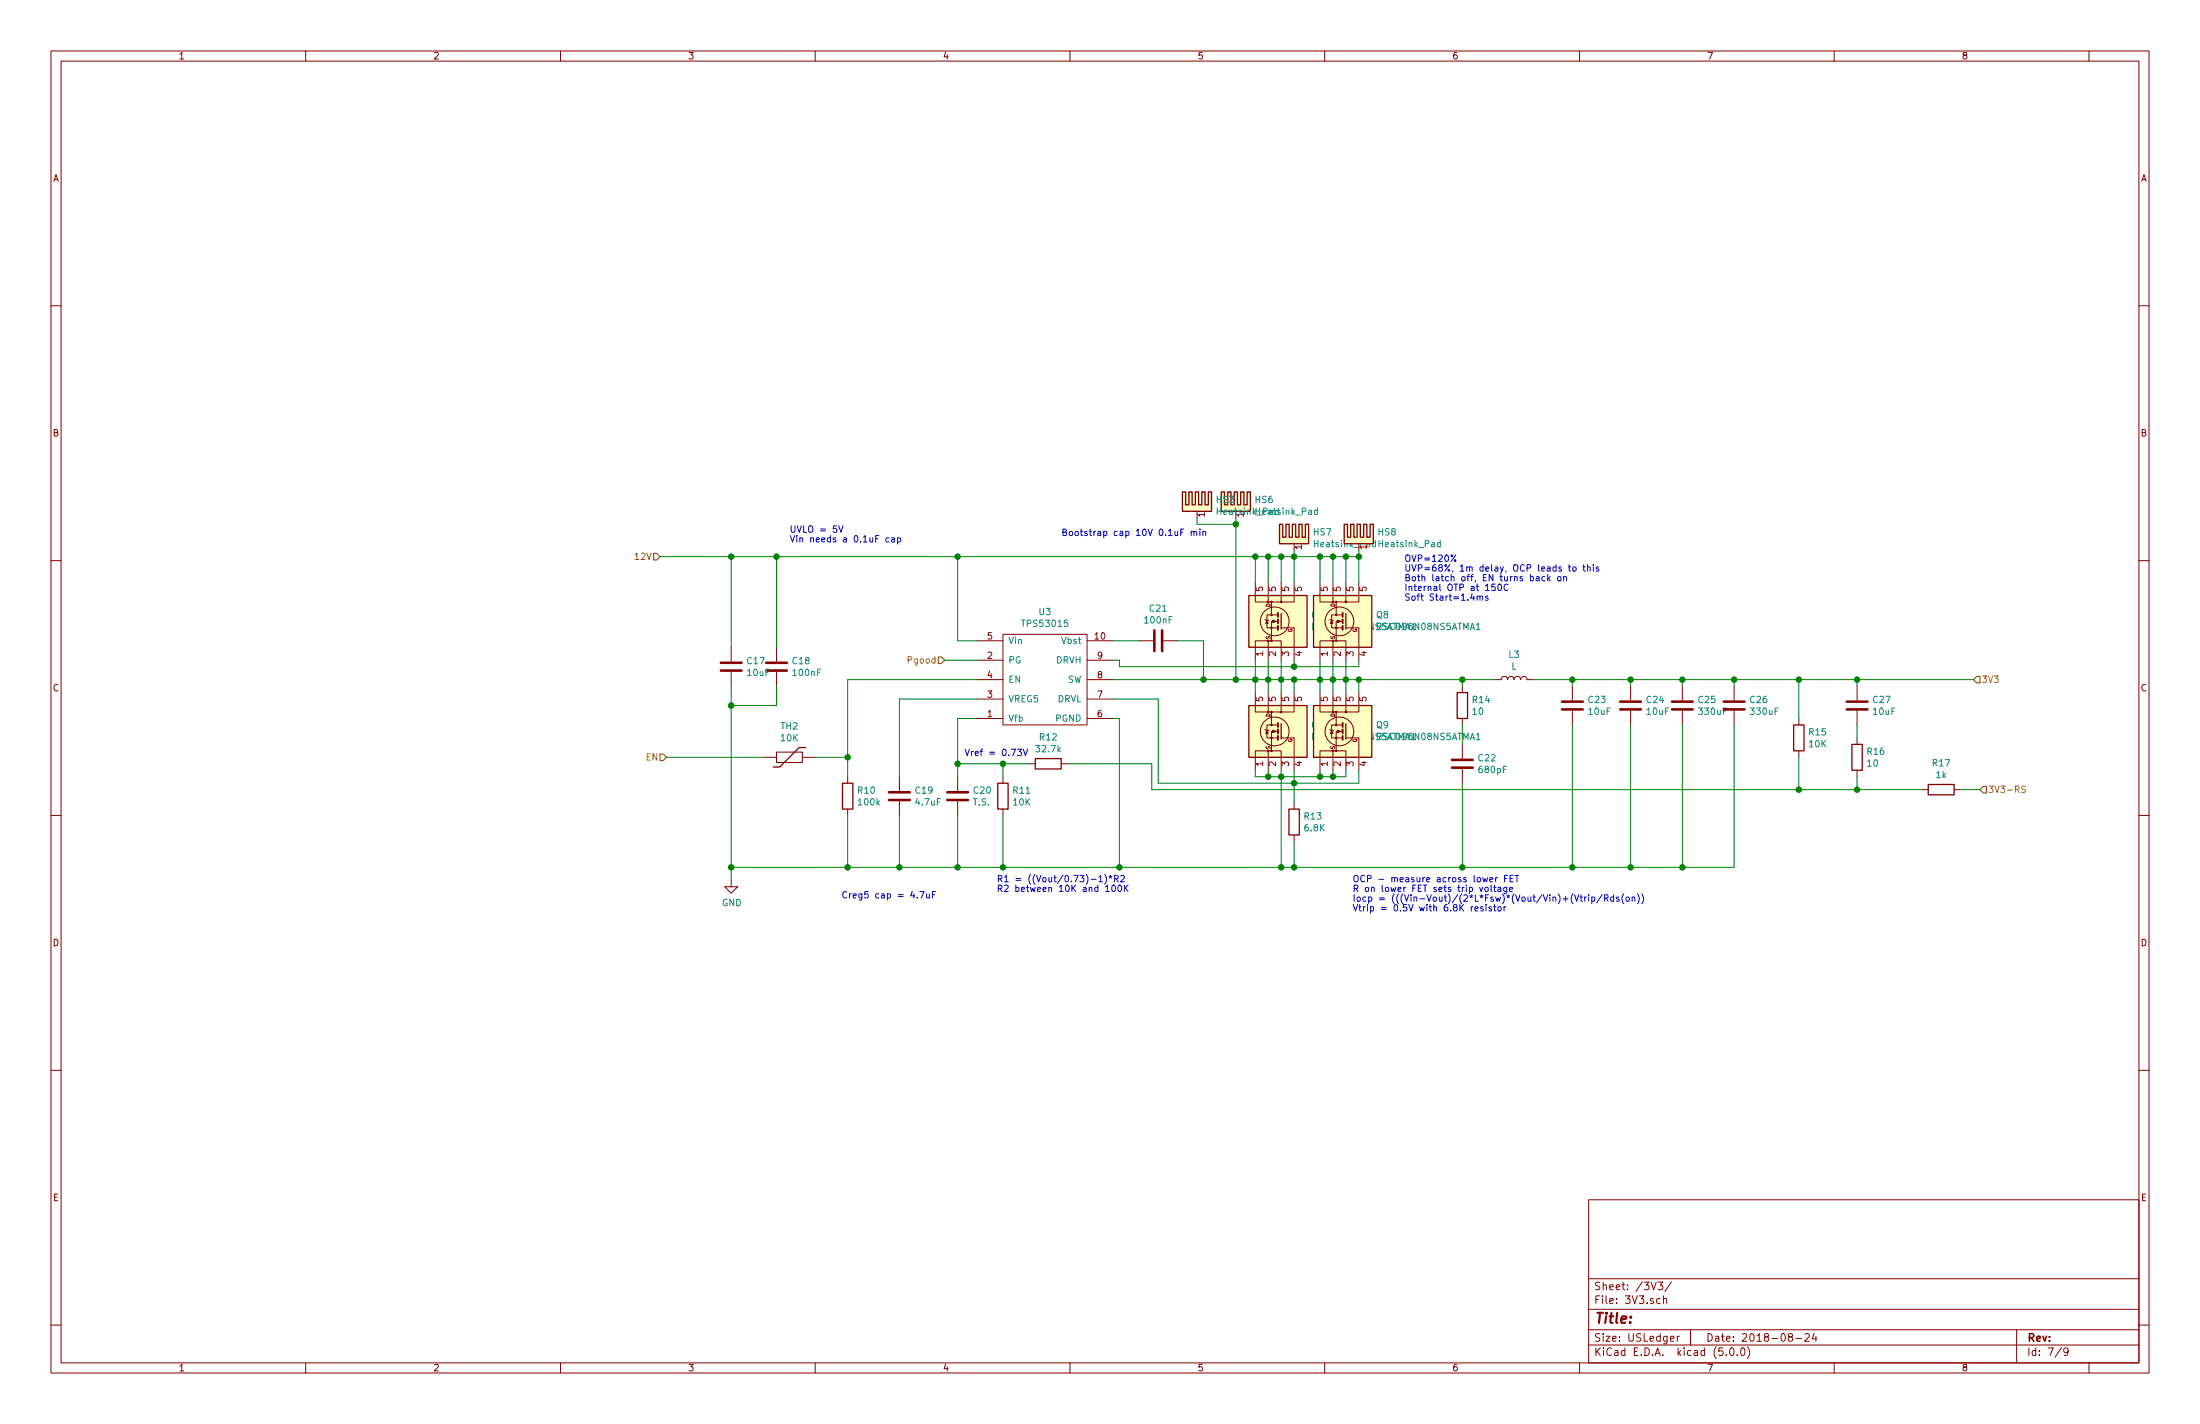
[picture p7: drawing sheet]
<svg xmlns="http://www.w3.org/2000/svg" width="432mm" height="279mm" viewBox="0 0 432 279" stroke-linecap="round" stroke-linejoin="round" font-family="sans-serif">
<g fill="none" stroke="#840000" stroke-width=".2">
<path d="M10 10h411.8v259.4h-411.8zM12 12h407.8v255.4h-407.8zM60 10v2M110 10v2M160 10v2M210 10v2M260 10v2M310 10v2M360 10v2M410 10v2M10 60h2M419.8 60h2"/>
<path d="M10 110h2M246.4 114.3v3.8h7.6v-3.8M248.9 114.3v3.8M249.6 118.1v2.6M251.5 114.3v3.8M259.1 114.3v3.8h7.6v-3.8M261.6 114.3v3.8M262.3 118.1v2.6M264.2 114.3v3.8M419.8 110h2M143.5 127v2.8M143.5 131.8v2.8"/>
<path d="M152.4 127v2.8M152.4 131.8v2.8M191.8 125.7h5M191.8 129.5h5M191.8 137.2h5M191.8 133.4h5M196.8 124.5h16.6v17.7h-16.6zM213.4 125.7h5M213.4 129.5h5M213.4 137.2h5M213.4 133.4h5M223.5 125.7h2.8"/>
<path d="M228.3 125.7h2.8M246.4 129.5v-3.8h5.1v3.8M246.4 135.9v3.8h7.6v-3.8M248.3 121.5l.7 .3M248.9 125.7v3.8M248.9 135.9v3.8M249.6 139.7v2.5M250.8 120.7h-2.1v2.5h2.1M250.8 121.9h-1.2v3.8M251.5 123.2h2.5v6.3M251.5 135.9v3.8M259.1 135.9v3.8h7.6v-3.8"/>
<path d="M259.1 129.5v-3.8h5.1v3.8M261 121.5l.7 .3M261.6 125.7v3.8M261.6 135.9v3.8M262.3 123.2v2.5M262.3 139.7v2.5M263.5 120.7h-2.1v2.5h2.1M264.2 135.9v3.8M266.7 123.2v6.3M287 134.6v1.3M293.4 133.4l1.2-.1a.64 .64 0 0 1 .7-.6 .64 .64 0 0 1 .6 .7v-.1a.64 .64 0 0 1 .7-.6 .64 .64 0 0 1 .6 .7v-.1a.64 .64 0 0 1 .6-.6 .64 .64 0 0 1 .6 .7v-.1a.64 .64 0 0 1 .7-.6 .64 .64 0 0 1 .6 .7h1.3M308.6 134.6v2.8"/>
<path d="M308.6 139.4v2.8M320 134.6v2.8M320 139.4v2.8M330.2 134.6v2.8M330.2 139.4v2.8M340.4 134.6v2.8M340.4 139.4v2.8M364.5 134.6v2.8M364.5 139.4v2.8M10 160h2M149.9 148.6h2.5M152.4 147.6h5.1v2h-5.1z"/>
<path d="M157.5 148.6h2.5M166.4 152.4v1.3M166.4 158.8v1.2M176.5 152.4v2.8M176.5 157.2v2.8M188 152.4v2.8M188 157.2v2.8M191.8 141h5M196.8 152.4v1.3M196.8 158.8v1.2M201.9 149.9h1.3M208.3 149.9h1.2"/>
<path d="M213.4 141h5M246.4 151.1v-3.8h5.1v3.8M248.3 143.1l.7 .3M248.9 147.3v3.8M250.8 142.2h-2.1v2.6h2.1M250.8 143.5h-1.2v3.8M251.5 144.8h2.5v6.3M254 157.5v1.3M259.1 151.1v-3.8h5.1v3.8M261 143.1l.7 .3M261.6 147.3v3.8M262.3 144.8v2.5"/>
<path d="M263.5 142.2h-2.1v2.6h2.1M266.7 144.8v6.3M287 141v1.2M287 146.1v2.7M287 150.9v2.8M353.1 141v1.2M353.1 147.3v1.3M364.5 144.8v1.3M364.5 151.1v1.3M377.2 154.9h1.3M383.5 154.9h1.3M419.8 160h2"/>
<path d="M143.5 172.7v1.3h1.3l-1.3 1.3-1.3-1.3h1.3M254 163.8v1.3M10 210h2M419.8 210h2M311.8 235.4h108v32h-108zM10 260h2M311.8 256.9h108M311.8 250.9h108M324.1 251.6l.5 1.5 .5-1.5M325.4 251.6h1l-.5 .5 .4 .2v.6l-.2 .2-.7-.2M325.9 254.8h-.5l-.3 .2 .2 .7h.6M326.5 254.9l.2-.1h.4v1"/>
<path d="M326.5 254.3v1.5M328.1 251.5l-1.3 1.9M419.8 260h2M60 267.4v2M110 267.4v2M160 267.4v2M210 267.4v2M260 267.4v2M310 267.4v2M311.8 263.9h108M311.8 260.9h108M327.9 262.7l.7-.2-.1-.2-.4-.1-.2 .2v.7h.6"/>
<path d="M329.2 262.2v1M329.6 262.2l-.4 .3M331.8 260.9v3M338.8 265.8v.2M339.6 264.6l.3-.1a.86 .86 0 0 1 .1 1.5 .79 .79 0 0 1-.4-1.4zM341 265.8v.2M341.8 264.6l.3-.1a.94 .94 0 0 1 0 1.5 .82 .82 0 0 1-.3-1.4zM343 264.3a1.71 1.71 0 0 1 0 2.2M351.3 262.3l-.3-.3 .1-.2 .2-.1h.4l.1 .3-.1 .3h-.4l-.3 .3 .1 .4 .2 .2h.3l.2-.3v-.3l-.2-.3M352.5 262.6h1.1M354.3 261.8l.5-.1 .3 .1v.3l-.9 1.1h.9M356.1 261.6l-.4 1.1h.9"/>
<path d="M356.4 262.2v1M360 267.4v2M395.8 260.9v6.5M404.6 264.4l-1.2 1.9M405.9 265.1l-.3 .3-.4-.1-.1-.2 .1-.6h.4l.2 .1a1.19 1.19 0 0 1-.2 1.3l-.4 .1M410 267.4v2"/>
<circle cx="250.2" cy="121.9" r="2.82"/>
<circle cx="262.9" cy="121.9" r="2.82"/>
<circle cx="250.2" cy="143.5" r="2.82"/>
<circle cx="262.9" cy="143.5" r="2.82"/>
</g>
<g fill="#ffffc2" stroke="#ffffc2" stroke-width=".2">
<path d="M245.1 116.8h11.4v10.2h-11.4z"/>
<path d="M245.1 138.4h11.4v10.2h-11.4z"/>
<path d="M251.1 102.9h.7v2.5h.6v-2.5h.6v2.5h.7l-.7 1.3h-1.9z"/>
<path d="M253.7 102.9h.6v2.5h.6v-2.5h.7v2.5h.6v-2.5h.6v3.8h-3.8l.7-1.3z"/>
<path d="M239.7 96.5h.6v2.6h.7v-2.6h.6v2.6h.6l-.6 1.2h-1.9z"/>
<path d="M242.2 96.5h.7v2.6h.6v-2.6h.6v2.6h.7v-2.6h.6v3.8h-3.8l.6-1.2z"/>
<path d="M257.8 138.4h11.4v10.2h-11.4z"/>
<path d="M257.8 116.8h11.4v10.2h-11.4z"/>
<path d="M263.8 102.9h.7v2.5h.6v-2.5h.6v2.5h.7l-.7 1.3h-1.9z"/>
<path d="M266.4 102.9h.6v2.5h.6v-2.5h.7v2.5h.6v-2.5h.6v3.8h-3.8l.7-1.3z"/>
<path d="M232.1 96.5h.6v2.6h.6v-2.6h.7v2.6h.6l-.6 1.2h-1.9z"/>
<path d="M234.6 96.5h.7v2.6h.6v-2.6h.6v2.6h.7v-2.6h.6v3.8h-3.8l.6-1.2z"/>
</g>
<g fill="none" stroke="#840000" stroke-width=".25">
<path d="M232.1 96.5h.6v2.6h.6v-2.6h.7v2.6h.6v-2.6h.7v2.6h.6v-2.6h.6v2.6h.7v-2.6h.6v3.8h-5.7zM239.7 96.5h.6v2.6h.7v-2.6h.6v2.6h.6v-2.6h.7v2.6h.6v-2.6h.6v2.6h.7v-2.6h.6v3.8h-5.7zM245.1 116.8h11.4v10.2h-11.4zM251.1 102.9h.7v2.5h.6v-2.5h.6v2.5h.7v-2.5h.6v2.5h.6v-2.5h.7v2.5h.6v-2.5h.6v3.8h-5.7zM257.8 116.8h11.4v10.2h-11.4zM263.8 102.9h.7v2.5h.6v-2.5h.6v2.5h.7v-2.5h.6v2.5h.6v-2.5h.7v2.5h.6v-2.5h.6v3.8h-5.7zM245.1 138.4h11.4v10.2h-11.4zM251.5 120.4v3M257.8 138.4h11.4v10.2h-11.4zM264.2 120.4v3M286 135.9h2v5.1h-2zM158.1 146.7h-1.3l-3.8 3.8h-1.2"/>
<path d="M165.4 153.7h2v5.1h-2zM195.8 153.7h2.1v5.1h-2.1zM203.2 148.8h5.1v2.1h-5.1zM251.5 142v3M253 158.8h2v5h-2zM264.2 142v3M352 142.2h2.1v5.1h-2.1zM363.5 146.1h2v5h-2zM378.5 153.9h5v2.1h-5z"/>
<circle cx="248.9" cy="118.1" r=".13"/>
<circle cx="249.6" cy="118.1" r=".13"/>
<circle cx="251.5" cy="118.1" r=".13"/>
<circle cx="261.6" cy="118.1" r=".13"/>
<circle cx="262.3" cy="118.1" r=".13"/>
<circle cx="264.2" cy="118.1" r=".13"/>
<circle cx="248.9" cy="139.7" r=".13"/>
<circle cx="248.9" cy="125.7" r=".13"/>
<circle cx="249.6" cy="139.7" r=".13"/>
<circle cx="249.6" cy="125.7" r=".13"/>
<circle cx="249.6" cy="123.2" r=".13"/>
<circle cx="249.6" cy="120.6" r=".13"/>
<circle cx="251.5" cy="139.7" r=".13"/>
<circle cx="261.6" cy="139.7" r=".13"/>
<circle cx="261.6" cy="125.7" r=".13"/>
<circle cx="262.3" cy="120.7" r=".13"/>
<circle cx="262.3" cy="125.7" r=".13"/>
<circle cx="262.3" cy="139.7" r=".13"/>
<circle cx="264.2" cy="139.7" r=".13"/>
<circle cx="248.9" cy="147.3" r=".13"/>
<circle cx="249.6" cy="144.8" r=".13"/>
<circle cx="249.6" cy="147.3" r=".13"/>
<circle cx="249.6" cy="142.2" r=".13"/>
<circle cx="261.6" cy="147.3" r=".13"/>
<circle cx="262.3" cy="142.2" r=".13"/>
<circle cx="262.3" cy="147.3" r=".13"/>
</g>
<g fill="#840000" stroke="#840000" stroke-width=".2">
<path d="M248.7 121.8l.2 .5h-.5z"/>
<path d="M249.8 121.7l.6 .2-.6 .3z"/>
<path d="M248.7 143.4l.2 .5h-.5z"/>
<path d="M249.8 143.3l.6 .2-.6 .3z"/>
<path d="M262.5 143.3l.6 .2-.6 .3z"/>
<path d="M262.5 121.7l.6 .2-.6 .3z"/>
</g>
<path d="M250.8 120.3v.7M250.8 121.5v.8M250.8 122.8v.8M263.5 120.3v.7M263.5 121.5v.8M250.8 141.9v.7M250.8 143.1v.8M250.8 144.4v.8M263.5 141.9v.7M263.5 143.1v.8" fill="none" stroke="#840000" stroke-width=".38"/>
<g fill="none" stroke="#840000" stroke-width=".51">
<path d="M141.5 131.6h4M141.5 130h4M150.4 131.6h4M150.4 130h4M226.6 123.7v4.1M228.1 123.7v4.1M306.6 139.2h4M306.6 137.7h4M318 139.2h4.1M318 137.7h4.1M328.2 139.2h4M328.2 137.7h4"/>
<path d="M338.3 139.2h4.1M338.3 137.7h4.1M362.5 139.2h4M362.5 137.7h4M174.5 157h4.1M174.5 155.4h4.1M185.9 157h4.1M185.9 155.4h4.1M285 150.6h4.1M285 149.1h4.1"/>
</g>
<g fill="none" stroke="#0000c2" stroke-width=".2">
<path d="M164.6 103.2l.4 1.2 .5-1.2M174.5 105.6l-.4-.1-.2 .2 .1 .6h.5M175 105.6h.5l.1 .7M175.6 105.8l-.5 .1-.1 .1 .1 .3h.5M176.2 105.6l.3-.1 .3 .2-.1 .6h-.5M176.2 105.5v1.3M231.7 104.4h.5M232.4 103.8h-.7v1.3M233.8 104.4l.5-.1v.8M233.8 104.2v.9M234.3 104.4l.2-.2 .3 .1 .1 .8M235.5 103.8v.1"/>
<path d="M235.5 104.2v.9M236.1 104.4l.5-.1 .1 .8M236.1 104.2v.9M285.7 108.9l-.9 1.3M289 116.5l-.4 .8h.8M289.9 117.1l.5-.1 .1 .8M289.9 116.9v.9M290.5 117.1l.2-.2 .3 .1v.8M292 117l-.3-.1-.1 .2v.2l.4 .1v.3h-.4M293.4 114.6h-.6v.6l.1-.1 .5 .1v.5l-.2 .2-.4-.2M294.1 114.7l.2-.1a.67 .67 0 0 1 .4 .6 .67 .67 0 0 1-.4 .7l-.3-.5zM296 114.7a.56 .56 0 0 0-.8 .1 .56 .56 0 0 0 0 .8l.4 .3 .4-.2"/>
<path d="M300.4 113.2l.4-.1 .2 .3-.1 .5h-.5M301.5 113.2h.5l.1 .8M302.1 113.4l-.4 .1-.2 .2 .2 .3 .4-.1M303.2 113.2l-.3-.1-.3 .3 .1 .5h.5M303.8 112.7v1.3M303.9 113.5l.4 .5M304.3 113.1l-.5 .5M305.8 113.3l.1-.2 .4 .2 .1 .4-.2 .2-.4-.1zM306.9 113.3l.5-.1 .1 .8M306.9 113.1v.9M307.8 111.2h.5M308 110.8v1.1l.3 .2"/>
<path d="M308.8 111.3l.3-.1 .2 .3-.1 .5-.5-.1zM310.7 111.2h.4M310.8 110.8v1.1l.3 .2M311.6 111.4l.5-.1v.8M311.6 110.8v1.3M312.7 110.8v.1M312.7 111.2v.9M313.8 111.3l-.3-.1-.2 .2v.2l.5 .1v.3h-.5M199.7 147h.8l-.4 .5 .3 .1v.5l-.2 .2-.5-.2M200.8 147l.5 1.3 .4-1.3M180.5 174.9h.9l-.6 1.3M181.9 175.4v.7h.5"/>
<path d="M182.4 175.4v.8M183 175.5h.4M183.6 174.9h-.6v1.3M214.1 172.5h1M215.7 172.1l.3-.3v1.2M215.7 173h.7M216.8 171.6a1.47 1.47 0 0 1 0 1.9M217 174l.3-.3v1.2M217 174.9h.7M217.7 171.9l.3 .2 .3-.2M217.8 172.3l.2-.2 .1 .2M218 171.8v.3"/>
<path d="M218.3 173.8l.2-.1a.69 .69 0 0 1 .4 .6 .69 .69 0 0 1-.4 .6l-.2-.1-.1-.4zM218.7 172.4h.7l.1-.2-.1-.3-.7-.1v1.2M219 172.4l.5 .6M219.6 173.7h.1a.67 .67 0 0 1 .5 .6 .67 .67 0 0 1-.5 .6 .83 .83 0 0 1-.1-1.2zM220 171.9l.4-.1 .3 .3-.8 .9h.8M220.7 173.7v1.2M220.9 174.2l.5 .7M221.4 173.7l-.7 .7M289.5 178.3l.6-.1-.1-.2-.3-.1-.2 .2 .1 .6h.4M291.1 178l-.3-.1-.2 .2 .1 .2 .4 .1v.3h-.5M291.5 174.2l.2-.1 .3 .1 .1 .5-.1 .2-.5-.1zM291.7 177.9v.8"/>
<path d="M292.4 172.6l.6-.1-.1-.3h-.3l-.2 .2 .1 .6h.4M292.7 173.7v1.1l.1 .1M292.7 178l-.3-.1-.2 .2 .1 .2 .4 .1v.3h-.5M293.1 174.1h.5M293.1 177.9h.5M293.3 173.7v1.1l.3 .1M293.3 177.5v1.1l.3 .1M293.5 172.2v.8M293.9 172.2l-.4 .2M294 174.1h.5l.1 .8M294 178l.2-.1 .4 .1v.5l-.1 .2-.5-.1zM294.6 174.4h-.4l-.2 .2v.3h.6"/>
<path d="M295.2 177.9v.8M295.3 172.4h.4M295.6 177.9l-.4 .2M295.7 174.1v1.1l-.2 .2-.3-.1M295.7 174.1h-.3l-.3 .2 .1 .6h.5M295.9 171.8h-.6v1.2M296.3 174.5l.6-.1-.1-.3h-.3l-.2 .2v.6h.5M296.4 172.4h.4M297 171.8h-.6v1.2h.6M297.4 171.8h.7M297.7 171.8v1.2M309 175.6l.4 1.2 .5-1.2"/>
<path d="M310.1 176h.5M310.3 175.6v1.1l.3 .1M311 176v.8M311.4 176l-.4 .2M311.8 175.6v.1M311.8 176v.8M312.4 176h.4l.2 .2-.1 .6h-.5M312.4 176v1.3M314.5 175.5l-1.1 1.6M314.9 176.2h.6l.1-.5-.7-.1v1.2M315.2 176.2l.4 .6M316.7 176h-.3l-.3 .2 .1 .6h.5"/>
<path d="M316.7 175.6v1.2M317.8 176h-.4l-.1 .2v.2l.5 .1v.3h-.5M318.7 175.4a1.4 1.4 0 0 0 0 1.9M319.3 176h.3l.2 .2-.1 .6h-.3l-.3-.2zM320.3 176.1l.5-.1 .1 .8M320.3 176v.8M321.4 175.4a1.47 1.47 0 0 1 0 1.9M322.2 175.4a1.47 1.47 0 0 1 0 1.9"/>
<circle cx="285.6" cy="110" r=".18"/>
</g>
<path d="M128.3 108.6h.6l.6 .6-.6 .7h-.6zM184.1 128.9h.7l.6 .6-.6 .7h-.7zM388 132.7h.6v1.3h-.6l-.7-.6zM129.5 148h.7l.6 .6-.6 .6h-.7zM389.3 154.3h.6v1.3h-.6l-.7-.7z" fill="none" stroke="#848400" stroke-width=".25"/>
<g fill="none" stroke="#008400" stroke-width=".2">
<path d="M129.5 109.2h137.2M143.5 109.2v17.8M152.4 109.2v17.8M188 109.2v16.5h3.8M234.9 101.6v1.3h7.7M242.6 101.6v31.8M246.4 109.2v5.1M248.9 109.2v5.1M251.5 109.2v5.1M254 108v6.3M259.1 109.2v5.1M261.6 109.2v5.1"/>
<path d="M264.2 109.2v5.1M266.7 108v6.3M143.5 134.6v38.1M152.4 134.6v3.8h-8.9M185.4 129.5h6.4M191.8 133.4h-25.4v19M191.8 137.2h-15.3v15.2M218.4 133.4h75M218.4 137.2h8.9v16.5h39.4v-2.6M218.4 129.5h1.3v1.3h47v-1.3M218.4 125.7h5.1M231.1 125.7h5.1v7.7"/>
<path d="M246.4 129.5v6.4M248.9 129.5v6.4M251.5 129.5v6.4M254 129.5v1.3M254 133.4v2.5M259.1 129.5v6.4M261.6 129.5v6.4M264.2 129.5v6.4M266.7 133.4v2.5M287 133.4v1.2M301 133.4h86.3M308.6 133.4v1.2"/>
<path d="M320 133.4v1.2M330.2 133.4v1.2M340.4 133.4v1.2M353.1 133.4v7.6M364.5 133.4v1.2M130.8 148.6h19.1M160 148.6h6.4M188 149.9h13.9M191.8 141h-3.8v11.4M196.8 149.9v2.5M209.5 149.9h16.6v5h151.1M218.4 141h1.3v29.2"/>
<path d="M246.4 151.1v1.3h17.8v-1.3M248.9 151.1v1.3M251.5 151.1v19.1M254 151.1v6.4M259.1 151.1v1.3M261.6 151.1v1.3M287 142.2v3.9M287 153.7v16.5M308.6 142.2v28M320 142.2v28M330.2 142.2v28M340.4 142.2v28h-196.9"/>
<path d="M353.1 148.6v6.3M364.5 142.2v2.6M364.5 152.4v2.5M384.8 154.9h3.8M166.4 160v10.2M176.5 160v10.2M188 160v10.2M196.8 160v10.2M254 165.1v5.1"/>
</g>
<g fill="#008400" stroke="#008400" stroke-width=".25">
<circle cx="246.4" cy="133.4" r=".51"/>
<circle cx="248.9" cy="133.4" r=".51"/>
<circle cx="251.5" cy="133.4" r=".51"/>
<circle cx="251.5" cy="109.2" r=".51"/>
<circle cx="248.9" cy="109.2" r=".51"/>
<circle cx="246.4" cy="109.2" r=".51"/>
<circle cx="308.6" cy="133.4" r=".51"/>
<circle cx="320" cy="133.4" r=".51"/>
<circle cx="330.2" cy="133.4" r=".51"/>
<circle cx="287" cy="133.4" r=".51"/>
<circle cx="287" cy="170.2" r=".51"/>
<circle cx="308.6" cy="170.2" r=".51"/>
<circle cx="320" cy="170.2" r=".51"/>
<circle cx="330.2" cy="170.2" r=".51"/>
<circle cx="251.5" cy="170.2" r=".51"/>
<circle cx="143.5" cy="170.2" r=".51"/>
<circle cx="188" cy="149.9" r=".51"/>
<circle cx="196.9" cy="149.9" r=".51"/>
<circle cx="196.9" cy="170.2" r=".51"/>
<circle cx="188" cy="170.2" r=".51"/>
<circle cx="251.5" cy="152.4" r=".51"/>
<circle cx="248.9" cy="152.4" r=".51"/>
<circle cx="254" cy="153.7" r=".51"/>
<circle cx="219.7" cy="170.2" r=".51"/>
<circle cx="236.2" cy="133.4" r=".51"/>
<circle cx="188" cy="109.2" r=".51"/>
<circle cx="152.4" cy="109.2" r=".51"/>
<circle cx="143.5" cy="109.2" r=".51"/>
<circle cx="176.5" cy="170.2" r=".51"/>
<circle cx="166.4" cy="170.2" r=".51"/>
<circle cx="166.4" cy="148.6" r=".51"/>
<circle cx="143.5" cy="138.4" r=".51"/>
<circle cx="340.4" cy="133.4" r=".51"/>
<circle cx="353.1" cy="154.9" r=".51"/>
<circle cx="353.1" cy="133.4" r=".51"/>
<circle cx="364.5" cy="154.9" r=".51"/>
<circle cx="364.5" cy="133.4" r=".51"/>
<circle cx="242.6" cy="133.4" r=".51"/>
<circle cx="254" cy="109.2" r=".51"/>
<circle cx="254" cy="133.4" r=".51"/>
<circle cx="254" cy="170.2" r=".51"/>
<circle cx="259.1" cy="109.2" r=".51"/>
<circle cx="261.6" cy="109.2" r=".51"/>
<circle cx="264.2" cy="109.2" r=".51"/>
<circle cx="254" cy="130.8" r=".51"/>
<circle cx="259.1" cy="133.4" r=".51"/>
<circle cx="261.6" cy="133.4" r=".51"/>
<circle cx="264.2" cy="133.4" r=".51"/>
<circle cx="266.7" cy="133.4" r=".51"/>
<circle cx="259.1" cy="152.4" r=".51"/>
<circle cx="261.6" cy="152.4" r=".51"/>
<circle cx="242.6" cy="102.9" r=".51"/>
<circle cx="266.7" cy="109.2" r=".51"/>
</g>
<path d="M397.5 154.3l-.4-.1-.3 .2v.3l.6 .3 .1 .3-.2 .2-.5-.1" fill="none" stroke="#848400" stroke-width=".2"/>
<path d="M258.5 99.7v1.2M258.5 100.2l-.3-.1-.2 .2 .1 .6h.4M270 106.5h-.4l-.2 .2 .1 .5h.5M270 106v1.3M282.7 106.5h-.4l-.2 .2 .1 .5h.5M282.7 106v1.3M289.8 122.6l.3-.3v1.2M289.8 123.5h.7M289.8 144.2l.3-.3v1.2M289.8 145.1h.7" fill="none" stroke="#008484" stroke-width=".2"/>
<text font-size="2.8" fill="#840000" x="312.8" y="259.7">Title:</text>
<g font-size="2.1" fill="#840000">
<text x="312.8" y="255.8">File: 3V3.sch</text>
<text x="312.8" y="253.1">Sheet: /3V3/</text>
<text x="312.8" y="263.2">Size: USLedger</text>
<text x="334.8" y="263.2">Date: 2018-08-24</text>
<text x="397.8" y="263.2">Rev:</text>
<text x="312.8" y="266">KiCad E.D.A. kicad (5.0.0)</text>
<text x="397.8" y="266">Id: 7/9</text>
</g>
<g font-size="1.8" fill="#840000">
<text x="35" y="11.6">1</text>
<text x="85" y="11.6">2</text>
<text x="135" y="11.6">3</text>
<text x="185" y="11.6">4</text>
<text x="235" y="11.6">5</text>
<text x="285" y="11.6">6</text>
<text x="335" y="11.6">7</text>
<text x="385" y="11.6">8</text>
<text x="10.4" y="35.6">A</text>
<text x="420.2" y="35.6">A</text>
<text x="10.4" y="85.6">B</text>
<text x="420.2" y="85.6">B</text>
<text x="236.5" y="101.4" transform="rotate(-90 236.5 101.4)">1</text>
<text x="244.1" y="101.4" transform="rotate(-90 244.1 101.4)">1</text>
<text x="255.5" y="107.8" transform="rotate(-90 255.5 107.8)">1</text>
<text x="268.2" y="107.8" transform="rotate(-90 268.2 107.8)">1</text>
<text x="247.9" y="116.1" transform="rotate(-90 247.9 116.1)">5</text>
<text x="250.4" y="116.1" transform="rotate(-90 250.4 116.1)">5</text>
<text x="253" y="116.1" transform="rotate(-90 253 116.1)">5</text>
<text x="255.5" y="116.1" transform="rotate(-90 255.5 116.1)">5</text>
<text x="260.6" y="116.1" transform="rotate(-90 260.6 116.1)">5</text>
<text x="263.1" y="116.1" transform="rotate(-90 263.1 116.1)">5</text>
<text x="265.7" y="116.1" transform="rotate(-90 265.7 116.1)">5</text>
<text x="268.2" y="116.1" transform="rotate(-90 268.2 116.1)">5</text>
<text x="193.8" y="125.5">5</text>
<text x="214.9" y="125.5">10</text>
<text x="193.8" y="129.3">2</text>
<text x="215.4" y="129.3">9</text>
<text x="247.9" y="128.8" transform="rotate(-90 247.9 128.8)">1</text>
<text x="250.4" y="128.8" transform="rotate(-90 250.4 128.8)">2</text>
<text x="253" y="128.8" transform="rotate(-90 253 128.8)">3</text>
<text x="255.5" y="128.8" transform="rotate(-90 255.5 128.8)">4</text>
<text x="260.6" y="128.8" transform="rotate(-90 260.6 128.8)">1</text>
<text x="263.1" y="128.8" transform="rotate(-90 263.1 128.8)">2</text>
<text x="265.7" y="128.8" transform="rotate(-90 265.7 128.8)">3</text>
<text x="268.2" y="128.8" transform="rotate(-90 268.2 128.8)">4</text>
<text x="10.4" y="135.6">C</text>
<text x="193.8" y="136.9">3</text>
<text x="193.8" y="133.1">4</text>
<text x="215.4" y="136.9">7</text>
<text x="215.4" y="133.1">8</text>
<text x="247.9" y="137.6" transform="rotate(-90 247.9 137.6)">5</text>
<text x="250.4" y="137.6" transform="rotate(-90 250.4 137.6)">5</text>
<text x="253" y="137.6" transform="rotate(-90 253 137.6)">5</text>
<text x="255.5" y="137.6" transform="rotate(-90 255.5 137.6)">5</text>
<text x="260.6" y="137.6" transform="rotate(-90 260.6 137.6)">5</text>
<text x="263.1" y="137.6" transform="rotate(-90 263.1 137.6)">5</text>
<text x="265.7" y="137.6" transform="rotate(-90 265.7 137.6)">5</text>
<text x="268.2" y="137.6" transform="rotate(-90 268.2 137.6)">5</text>
<text x="420.2" y="135.6">C</text>
<text x="193.8" y="140.7">1</text>
<text x="215.4" y="140.7">6</text>
<text x="247.9" y="150.3" transform="rotate(-90 247.9 150.3)">1</text>
<text x="250.4" y="150.3" transform="rotate(-90 250.4 150.3)">2</text>
<text x="253" y="150.3" transform="rotate(-90 253 150.3)">3</text>
<text x="255.5" y="150.3" transform="rotate(-90 255.5 150.3)">4</text>
<text x="260.6" y="150.3" transform="rotate(-90 260.6 150.3)">1</text>
<text x="263.1" y="150.3" transform="rotate(-90 263.1 150.3)">2</text>
<text x="265.7" y="150.3" transform="rotate(-90 265.7 150.3)">3</text>
<text x="268.2" y="150.3" transform="rotate(-90 268.2 150.3)">4</text>
<text x="10.4" y="185.6">D</text>
<text x="420.2" y="185.6">D</text>
<text x="10.4" y="235.6">E</text>
<text x="420.2" y="235.6">E</text>
<text x="35" y="269">1</text>
<text x="85" y="269">2</text>
<text x="135" y="269">3</text>
<text x="185" y="269">4</text>
<text x="235" y="269">5</text>
<text x="285" y="269">6</text>
<text x="335" y="269">7</text>
<text x="385" y="269">8</text>
</g>
<g font-size="1.8" fill="#008484">
<text x="238.8" y="98.7">HS3</text>
<text x="239.1" y="101">Heatsink_Pad</text>
<text x="246.4" y="98.7">HS6</text>
<text x="246.8" y="101">Heatsink_Pad</text>
<text x="257.8" y="105.1">HS7</text>
<text x="258.2" y="107.4">Heatsink_Pad</text>
<text x="270.5" y="105.1">HS8</text>
<text x="270.9" y="107.4">Heatsink_Pad</text>
<text x="200.9" y="123">TPS53015</text>
<text x="204" y="120.7">U3</text>
<text x="224.8" y="122.3">100nF</text>
<text x="225.7" y="120">C21</text>
<text x="257.5" y="121.3">Q3</text>
<text x="258" y="123.6">BSC026N08NS5ATMA1</text>
<text x="270.2" y="121.3">Q8</text>
<text x="270.7" y="123.6">BSC026N08NS5ATMA1</text>
<text x="146.7" y="130.3">C17</text>
<text x="155.6" y="130.3">C18</text>
<text x="197.9" y="130.2">PG</text>
<text x="197.9" y="126.4">Vin</text>
<text x="207.3" y="130.2">DRVH</text>
<text x="208.5" y="126.4">Vbst</text>
<text x="296.2" y="129.1">L3</text>
<text x="296.6" y="131.4">L</text>
<text x="146.8" y="132.6">10uF</text>
<text x="155.8" y="132.6">100nF</text>
<text x="197.9" y="137.8">VREG5</text>
<text x="197.9" y="134">EN</text>
<text x="207.5" y="137.8">DRVL</text>
<text x="209.5" y="134">SW</text>
<text x="289.1" y="137.9">R14</text>
<text x="311.8" y="137.9">C23</text>
<text x="323.2" y="137.9">C24</text>
<text x="333.4" y="137.9">C25</text>
<text x="343.6" y="137.9">C26</text>
<text x="367.7" y="137.9">C27</text>
<text x="153.3" y="143.1">TH2</text>
<text x="197.9" y="141.6">Vfb</text>
<text x="207.2" y="141.6">PGND</text>
<text x="257.5" y="142.9">Q4</text>
<text x="270.2" y="142.9">Q9</text>
<text x="289.1" y="140.3">10</text>
<text x="311.9" y="140.3">10uF</text>
<text x="323.3" y="140.3">10uF</text>
<text x="333.6" y="140.3">330uF</text>
<text x="343.7" y="140.3">330uF</text>
<text x="367.7" y="140.3">10uF</text>
<text x="153.3" y="145.4">10K</text>
<text x="203.5" y="147.6">32.7k</text>
<text x="204.1" y="145.3">R12</text>
<text x="258" y="145.2">BSC026N08NS5ATMA1</text>
<text x="270.7" y="145.2">BSC026N08NS5ATMA1</text>
<text x="290.2" y="149.4">C22</text>
<text x="355.1" y="144.3">R15</text>
<text x="355.1" y="146.6">10K</text>
<text x="366.5" y="148.1">R16</text>
<text x="168.4" y="155.7">R10</text>
<text x="179.7" y="155.7">C19</text>
<text x="191.2" y="155.7">C20</text>
<text x="198.9" y="155.7">R11</text>
<text x="290.4" y="151.7">680pF</text>
<text x="366.6" y="150.4">10</text>
<text x="379.4" y="150.4">R17</text>
<text x="380" y="152.7">1k</text>
<text x="168.6" y="158">100k</text>
<text x="179.8" y="158">4.7uF</text>
<text x="191" y="158">T.S.</text>
<text x="198.9" y="158">10K</text>
<text x="256.1" y="160.8">R13</text>
<text x="256.1" y="163.1">6.8K</text>
<text x="141.7" y="177.8">GND</text>
</g>
<g font-size="1.8" fill="#0000c2">
<text x="154.9" y="104.5">UVLO = 5V</text>
<text x="154.9" y="106.4">Vin needs a 0.1uF cap</text>
<text x="208.3" y="105.2">Bootstrap cap 10V 0.1uF min</text>
<text x="275.6" y="110.2">OVP=120%</text>
<text x="275.6" y="112.1">UVP=68%, 1m delay, OCP leads to this</text>
<text x="275.6" y="114">Both latch off, EN turns back on</text>
<text x="275.6" y="116">Internal OTP at 150C</text>
<text x="275.6" y="117.9">Soft Start=1.4ms</text>
<text x="189.2" y="148.3">Vref = 0.73V</text>
<text x="195.6" y="173.1">R1 = ((Vout/0.73)-1)*R2</text>
<text x="265.4" y="173.1">OCP - measure across lower FET</text>
<text x="165.1" y="176.3">Creg5 cap = 4.7uF</text>
<text x="195.6" y="175">R2 between 10K and 100K</text>
<text x="265.4" y="175">R on lower FET sets trip voltage</text>
<text x="265.4" y="176.9">Iocp = (((Vin-Vout)/(2*L*Fsw)*(Vout/Vin)+(Vtrip/Rds(on))</text>
<text x="265.4" y="178.8">Vtrip = 0.5V with 6.8K resistor</text>
</g>
<g font-size="1.8" fill="#848400">
<text x="124.9" y="109.9">12V</text>
<text x="178.4" y="130.2">Pgood</text>
<text x="388.9" y="134">3V3</text>
<text x="126.8" y="149.2">EN</text>
<text x="390.1" y="155.6">3V3-RS</text>
</g>
<g font-size="1.1" fill="#840000">
<text x="249.3" y="119.1" transform="rotate(-90 249.3 119.1)">D</text>
<text x="262" y="119.1" transform="rotate(-90 262 119.1)">D</text>
<text x="249.3" y="125.5" transform="rotate(-90 249.3 125.5)">S</text>
<text x="253.6" y="124.1" transform="rotate(-90 253.6 124.1)">G</text>
<text x="262" y="125.5" transform="rotate(-90 262 125.5)">S</text>
<text x="266.3" y="124.1" transform="rotate(-90 266.3 124.1)">G</text>
<text x="249.3" y="140.7" transform="rotate(-90 249.3 140.7)">D</text>
<text x="262" y="140.7" transform="rotate(-90 262 140.7)">D</text>
<text x="249.3" y="147" transform="rotate(-90 249.3 147)">S</text>
<text x="253.6" y="145.7" transform="rotate(-90 253.6 145.7)">G</text>
<text x="262" y="147" transform="rotate(-90 262 147)">S</text>
<text x="266.3" y="145.7" transform="rotate(-90 266.3 145.7)">G</text>
</g>
</svg>
